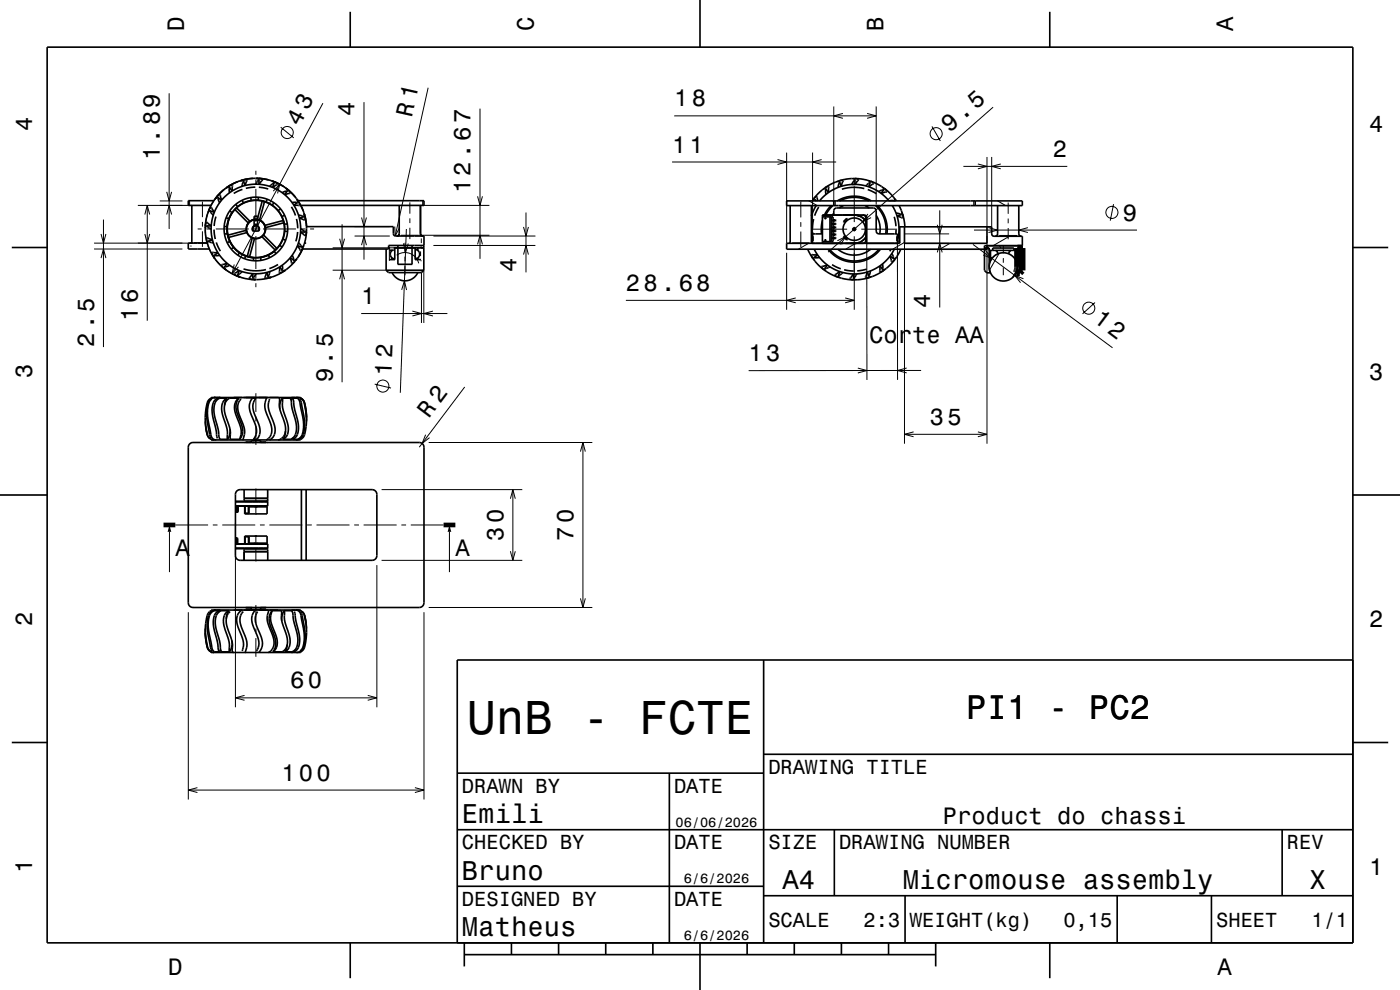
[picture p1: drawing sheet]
<svg xmlns="http://www.w3.org/2000/svg" width="297mm" height="210mm" viewBox="0 0 297 210" stroke-linecap="round" stroke-linejoin="round" font-family="sans-serif">
<g fill="none" stroke="#000" stroke-width=".21">
<path d="M35.9 19.8v28.8M90.8 18.6l-7 31.5M52.4 38a10.7 10.7 0 0 0-8.8 9.9 10.7 10.7 0 0 0 7.5 10.9M54.3 36.2v.9M54.3 38.1v1M58.9 38.9l2.1 1.3M59.6 27l2.7 2.2M68.5 21.9l-19.3 36.2M77.2 21.7v33.4M101.8 23v31.9M142.6 34.4h34.8M143 24.6h42.9"/>
<path d="M164.9 33.8l2 .6-2 .5M166.9 32.4v19.2M172.4 32.4v18.6M174.3 33.8l-1.9 .6 1.9 .5M176.9 22.6v21M178.8 24.1l-1.9 .5 1.9 .5M181.2 39.5v7.6M183.9 24.1l2 .5-2 .5M185.9 22.6v20.8M197.7 26.8l1.8 3.1M204.4 35.3h22M207.4 34.8l2 .5-2 .5"/>
<path d="M209.4 33.3v14.8M210.4 33.3v14.8M210.7 22.7l-35 30.8M212.3 34.8l-1.9 .5 1.9 .5M20 51.6h20.7M20 52.8h18.7M21.4 54.8l.5-2 .6 2M21.4 49.6l.5 2 .6-2M21.9 46.6v27M29.2 43.6h11.5M30.7 49.6l.5 2 .6-2M30.7 45.5l.5-1.9 .6 1.9"/>
<path d="M31.2 43.6v24.4M33.9 42.6h4.8M35.4 45.5l.5-1.9 .5 1.9M35.4 40.7l.5 1.9 .5-1.9M40.2 42.6v1M40.5 52.1v.2M40.6 51.5h.1M41.1 51.5h2.8M41.9 48.6h.9M42.9 42.8v3.3M42.9 47.1v1M42.9 49.1v3.3"/>
<path d="M43.8 48.6h1M45.8 48.6h7M49.7 56.1l-.5 2 1.4-1.5M53.8 48.6h1M54.3 40.1v7M54.3 48.1v1M54.3 50.1v7M54.3 58.1v1M55.8 48.6h7M58 40.5l1.3-1.4-.4 1.9M63.8 48.6h1M65.8 48.6h.8"/>
<path d="M70.6 57.3h11.3M70.6 52.6h19.3M72.1 50.6l.5 2 .5-2M72.1 59.3l.5-2 .5 2M72.6 47.6v33.5M75.2 50.1h7.5M75.2 48.1h7.5M76.7 52l.5-1.9 .5 1.9M76.7 46.1l.5 2 .5-2M82.6 52.3v3M83.7 48.1l.1 2 1-1.8M84.1 54.1a3 3 0 0 1 4.7 1.8"/>
<path d="M84.6 49.9h.1M85 49.9h3.8M85.6 51.6l.4 2 .6-1.9M85.9 51.5v1.9M85.9 54.4v1M85.9 56.4v2M86.2 48.6l-1.3 34.7M86.9 42.9v2.4M86.9 46.3v1M86.9 48.3v2.4M88.9 49.9h14.9M88.9 43.6h14.9"/>
<path d="M89.2 55.3h.1M89.2 52.3h.1M89.2 53.3v1M89.4 50.6v1M89.4 57.8v10.7M89.7 42.6v1M89.9 57.3v11.2M91.9 52.1h21.7M91.9 50.1h21.7M101.3 41.6l.5 2 .5-2M101.3 51.8l.5-1.9 .5 1.9M111.1 48.1l.5 2 .5-2"/>
<path d="M111.1 54l.5-1.9 .5 1.9M111.6 45.1v12.7M166.9 53.6v12.1M167.6 51.5h.1M168.1 51.5h3.6M169.9 42.8v3.3M169.9 47.1v1M169.9 49.1v3.3M171.5 51.6l-2.1 1.3M171.6 42.6l1.8 1M172.1 48.6h7.6M172.2 51.5h.1"/>
<path d="M172.5 50.1v1M176.6 46.8h.7M176.6 47.5h.7M176.6 48.3h.7M176.6 49h.7M176.6 49.8h.7M176.6 50.5h.7M176.7 46.6v.3M176.7 47.3v.4M176.7 48.1v.3M176.7 48.8v.4M176.7 49.6v.3"/>
<path d="M176.7 50.3v.4M177.2 42.6v1M177.6 51.1l1.8-.9-1.1 1.6M180.7 48.6h1M181.2 48.1v1M181.2 50.1v15.6M181.4 51.6h1.8M181.4 45.7h1.8M181.5 51.6l-2.1 1.3M182.7 48.6h7.6M183.7 45.9v1.2M183.7 48.1v1"/>
<path d="M183.7 50.1v1.3M183.9 51.6v29M184.1 45.4l-1.1 1.6 1.8-.8M190.2 50.1v1M190.4 51.6v29M191.8 51.6h9.6M191.8 49.6h9.6M191.9 51.4l-2.5 1.5M191.9 50.1v44M198.8 53.5l.6-1.9 .5 1.9M198.8 47.7l.6 1.9 .5-1.9M199.4 44.6v20.6"/>
<path d="M201.5 51.6l-2.1 1.3M206.4 51.9l29.6 21.9M206.6 42.6v1M206.6 48.8h34.6M209.2 53.3l1.2 1.5-1.8-.7M209.4 50.1v44M209.7 48.3l1.9 .5-1.9 .5M209.8 52.6l-1 .6M211.5 49.9h.1M211.6 53.1v.4M211.6 42.6l1.8 1M212 53.7l-2.1 3.6"/>
<path d="M212 49.9h3.8M212 52.1l.3 .5M212.1 53.7a3 3 0 0 0-2.3 2.9M212.8 52.1v1.6M212.8 54.7v1M212.8 56.7v1.7M213.9 43v2.4M213.9 46.4v1M213.9 48.4v2.4M214.1 50.1l-3.4 2M215.8 57.1l-1.1 1.8M216.3 49.9h.1"/>
<path d="M217.1 59.1l-1.8-.7 1.2 1.6M218.1 48.3l-2 .5 2 .5M236.2 43.3l-.7 3.5M54.3 60.1v.8M76.6 66.5h18.3M85.2 61.5l.6-1.9 .4 1.9M87.5 66l1.9 .5-1.9 .5M91.8 66l-1.9 .5 1.9 .5M132.8 63.7h48.4M168.8 63.2l-1.9 .5 1.9 .5M179.3 63.2l1.9 .5-1.9 .5M182 78.1l1.9 .5-1.9 .5"/>
<path d="M192.3 78.1l-1.9 .5 1.9 .5M195.4 78.6h-36.6M232.3 64.2l-2.6 2.4M52.8 93.8v.1M53.7 93.8v.1M54.3 83.4v4M54.3 88.4v1M54.3 90.4v4M55.8 93.8v.1M79.5 81.5l3.5 .8M90.3 92.2l-.8 1.9 1.6-1.3M90.9 93.9h34.8"/>
<path d="M98.6 82.1l-9.7 12.8M123.1 95.8l.6-1.9 .5 1.9M123.7 93.9v35M191.9 92.1h17.5M193.8 91.6l-1.9 .5 1.9 .5M207.4 91.6l2 .5-2 .5M35.9 112.8v8.6M37.2 111.4h6.9M45.1 111.4h1M47.1 111.4h7M49.9 108.5h.4M49.9 111v39"/>
<path d="M50.3 107.2v1.4M50.3 114.1v1.4M53.8 116.4h.1M53.9 107.3l.2 .2M54 107.5h.6M54.3 103.6v2.8M54.3 107.4v1.8M54.3 113.6v1.8M54.3 116.3v2.8M54.7 107.3l-.2 .2M55.1 111.4h1M57.1 111.4h7"/>
<path d="M65.1 111.4h1M67.1 111.4h7M75.1 111.4h1M77.1 111.4h7M79.9 119.9v30.1M80.9 118.9h29.9M80.9 103.9h29.9M85.1 111.4h1M87.1 111.4h7M95.3 112.8v8.6M108.3 116.9l.5 2 .5-2M108.3 105.8l.5-1.9 .5 1.9"/>
<path d="M108.8 103.9v15M39.9 129.9v39.7M52.8 128.9h.1M54.3 128.3v4M54.3 133.3v1M54.3 135.3v4M55.8 128.9h.1M89.9 129.9v39.7M90.9 128.9h34.8M123.1 126.9l.6 2 .5-2M49.9 148h30M51.9 147.5l-2 .5 2 .5"/>
<path d="M78 147.5l1.9 .5-1.9 .5M39.9 167.6h50M41.9 167.1l-2 .5 2 .5M88 167.1l1.9 .5-1.9 .5"/>
<circle cx="60.9" cy="28.1" r="1.28"/>
<circle cx="198.6" cy="28.4" r="1.28"/>
<circle cx="235.9" cy="45.1" r="1.28"/>
<circle cx="231" cy="65.4" r="1.28"/>
<circle cx="81.2" cy="81.9" r="1.28"/>
</g>
<path d="M215.8 52.6h1v4.8l-.5 .5h-.7l.2-1.2z" fill="none" stroke="#000" stroke-width="1.4" stroke-linecap="butt"/>
<g fill="none" stroke="#000" stroke-width=".35">
<path d="M10 10h277v190h-277zM74.3 2.5v7.5M148.5 0v10M222.7 2.5v7.5M48.1 39.8l-.1 .1M48.3 39.7l-.2 .1M48.5 39.5l.6-.2h.2v1.2M48.5 39.5l-.3 .3M48.6 39.7l.1 1.2M48.6 39.7a3.8 3.8 0 0 0-2.2 1.6l-.4 .5M48.6 39.7l.6 .8M50.4 38.6l-2.3 1.2"/>
<path d="M50.4 38.5v.1M51.1 38.3l-.1 .1M51.3 38.2l-.2 .1M51.6 38.2l-.4 .1M51.6 38.2h.8l-.3 1.1M51.7 38.4l-.4 1.1M51.7 38.4a3.8 3.8 0 0 0-2.7 .8l-.5 .3M51.7 38.4l.3 1M53.7 37.8l-2.6 .5M53.7 37.8h.1M54.2 39.7l-2.1 .3M54.3 37.8l.6 .3"/>
<path d="M54.4 37.8l-2.8 .4M54.4 37.8h.3M54.4 37.8l2.6 .4M54.9 37.8l-.4 .1M54.9 37.8l.5 .1 .3 .3-.7 .9M54.9 37.8l1.9 .3a1.51 1.51 0 0 1 1.3 .7M54.9 39.7l2 .4M54.9 38.1l-.6 1M54.9 38.1v1M57 38.2h.1M57.6 38.4h.1M57.7 38.4l.3 .1"/>
<path d="M57.7 38.4l2.4 1.1M57.8 38.5l.4 .1M58.1 38.8l-.9 .7M58.1 38.8l-.3 1M58.2 38.6l.5 .2 .1 .3-.9 .7M58.2 38.6l1.7 .8a1.49 1.49 0 0 1 1.1 1.1M60.1 39.5h.1M60.6 39.9h.1M60.7 39.9l.2 .2M60.7 39.9l1.9 1.9M175 39.8l.5-.2h.3v1.2M175 39.8l-.3 .3"/>
<path d="M178 38.4l-.3 .1M178 38.4l.6-.1 .2 .1-.3 1.1M178.1 38.6l-.3 1.2M178.1 38.6a2.95 2.95 0 0 0-2.4 .8l-.7 .4M178.1 38.6l.3 .9M181.3 37.9l.7 .1 .1 .2-.6 .9h-.8l.7-1M181.3 37.9h-.3M181.3 37.9a5.9 5.9 0 0 1 3.3 .7v.1M181.4 38.1a4 4 0 0 0-3 .1l-.4 .2M181.4 38.1v1M184.3 38.3l.4 .1M184.6 38.7l-.9 .7"/>
<path d="M184.6 38.7l-.3 .9M184.7 38.4l.6 .5-.9 .8M184.7 38.4a5.9 5.9 0 0 1 2.8 1.7v.1M187.3 39.8l.3 .2M187.6 40l.4 .4 .1 .3-1.1 .4M187.6 40a5.9 5.9 0 0 1 2.2 2.5v.1M2.5 52.5h7.5M40.7 43.6v7.7l-.3 .3M43.6 47.9v.4M43.8 47.9l1 .7M43.8 47.9a3.9 3.9 0 0 0-.1 2.8l.2 .6M43.8 47.9h1"/>
<path d="M43.9 51.3l.1 .3M44 51.6h-4.1v1.2h4.5M44.1 51.2l1.2 .3M44.1 51.2a3.8 3.8 0 0 0 .8 2.6l.3 .6M44.3 44.7l.2-.5 .3-.2 .7 .9M44.3 44.7l-.1 .3M44.5 44.7l.7 .9M44.5 44.7a3.8 3.8 0 0 0-.9 2.6v.6M44.5 44.7l1 .3M44.8 48.6h.1M44.8 47.8l-.9-.6-.2 .1-.1 .6M45 50.8l-1-.3-.1 .8"/>
<path d="M45.1 50.9l-1 .3M45.2 54.4l.3 .3M45.3 54.4l.2 .4M45.4 42.6h-5.5v1h4.9M45.4 54.6l.1 .2M45.4 48.7l.3 2M45.4 54.2a3.8 3.8 0 0 0 1.6 2.3l.5 .4M45.5 54.8l.1 .1M45.7 42.2l-.1 .1M45.8 45.9l-.4 2M45.8 42l-.1 .2M45.9 51.4l.9 1.9"/>
<path d="M46 41.8l.4-.4 .3-.1 .4 1.1M46 41.8l-.2 .3M46.2 53.5l-1.2 .1v.2l.2 .6M46.2 41.9l.4 1.1M46.2 41.9a3.8 3.8 0 0 0-1.7 2.2l-.2 .6M46.2 41.9l.8 .6M46.2 53.6l-.8 .6M46.6 54.2h-1.2M47.5 56.9l.3 .2M47.5 40.2l-1.8 2M47.5 56.9l.4 .3M47.6 48l.6 .1"/>
<path d="M47.6 56.7a3.8 3.8 0 0 0 2.2 1.6l.6 .3M47.7 57l.2 .2M47.9 57.2l.1 .1M48 46.2l.5 .2M48.1 55.8l-1.1 .4 .1 .3 .4 .4M48.2 48.1v1.5M48.2 55.9l-.6 .8M48.2 49.6l.6 1.6M48.2 49.6h-.6M48.4 49.9l3.8-1 .2 .4-3.9 1.1zM48.5 46.4l-.3 1.7M48.7 56.3l-1.1 .4"/>
<path d="M48.7 44.7l.5 .4M48.8 51.2l.8 1.3M48.8 51.2l-.6 .3M49.2 45.1l-.7 1.3M49.2 45.1a6.1 6.1 0 0 0 4.6 9.6M49.6 52.5l1.2 1.1M49.6 52.5l-.6 .3M50 43.3l.4 .6M50.2 44.1l2.8 2.8-.3 .4-2.9-2.8zM50.4 58.6l.3 .1M50.4 43.9l-1.2 1.2M50.4 58.6l.4 .2"/>
<path d="M50.4 58.3a3.8 3.8 0 0 0 2.6 .9l.7 .1M50.6 58.7l.2 .1M50.7 57.3l-1 .7 .2 .3 .5 .3M50.7 57.4l-.3 .9M50.8 53.6l1.3 .7M50.8 53.6l-.3 .5M50.8 58.8h.2M51.4 57.6l-1 .7M51.4 42.5l.2 .5M51.4 40.2l-1.8 .8M51.6 43l-1.2 .9M51.7 57a8.9 8.9 0 0 0 4.7 .2"/>
<path d="M52.1 54.3l1.7 .4M52.1 54.3l-.2 .6M52.4 48a2 2 0 0 1 2.4-1.4 2 2 0 0 1 1.4 2.5M53.2 41.9l.1 .6M53.3 42.5l-1.7 .5M53.5 50.5l.5 .1-1.1 3.9-.4-.1zM53.5 58l-.4 .7a.22 .22 0 0 0-.2 .3 .22 .22 0 0 0 .2 .2l.6 .1M53.6 58v1.1M53.7 59.3h.5M53.8 54.7v.6M53.8 49a.65 .65 0 0 1 0-.9 .65 .65 0 0 1 .9 0 .65 .65 0 0 1 .1 .9M53.9 59.3h.3"/>
<path d="M54 59.3h-.3M54.1 46.6h.4M54.1 46.6h.1M54.3 59.3h-.1M54.3 58.1l-.7 1M54.5 46.6h-.4M54.6 46.6h-.5M54.6 47.6h-.7M54.6 47.9a.75 .75 0 0 0-.9 .2 .75 .75 0 0 0 0 .9M54.6 47.9v-1.3a2 2 0 0 1 1.4 3.1 2 2 0 0 1-3.4 0 2 2 0 0 1 1.3-3.1v1.3l-.4 .6 .2 .5M54.6 47.9l.3 .2a.74 .74 0 0 1 0 .9h-1.2M54.6 46.3v-.4h-.7v.6"/>
<path d="M54.6 46.5h.1M54.8 42.5l1.6 .3M54.8 42.5h-1.5M54.8 41.8v.7M55.3 54.6l-1.5 .1M55.3 54.6l.1 .6M55.6 50.2l.3-.3 2.8 2.8-.3 .3zM55.6 42.7l.5 .1-1 3.8-.5-.1zM56.2 47.8l3.9-1 .1 .5-3.9 1zM56.4 42.8l1.4 .7M56.5 57.8l-.3 1.1 .8 .1M56.6 57.8l.3 .9"/>
<path d="M56.7 42.3l-.3 .5M56.9 54.1l-1.6 .5M56.9 54.1l.3 .6M57 59l-1.8 .3a1.67 1.67 0 0 1-1.6-.2M57.2 57.6l-.3 1.1M57.4 58.8l-.4 .2M57.5 58.8l-.3 .1M57.5 58.8l-.5 .2M57.6 58.8h-.1M57.8 43.5l1.2 1.2M58.1 43l-.3 .5M58.2 53.3l-1.3 .8"/>
<path d="M58.2 53.3l-1.5 .9-1.4 .4M58.2 53.3l.3 .5M59 56.1l-1.9 .9M59 44.7l.8 1.2M59.3 56.7v1.1l.2 .1 .6-.3M59.3 52l-1.1 1.3M59.3 52l.5 .4M59.3 56.6l.6 .8M59.5 44.3l-.5 .4M59.8 45.9l.5 1.7M59.9 56.3v1.1M60 50.7l-.7 1.3"/>
<path d="M60 50.7l.6 .3M60.1 57.6l-1.7 .9a1.5 1.5 0 0 1-1.5 .2M60.3 47.6l.1 1.5M60.4 45.7l-.6 .2M60.4 57.4l-.3 .2M60.4 49.1l-.4 1.6M60.4 49.1h.6M60.5 57.3l-.2 .2M60.5 57.3l-.4 .3M60.6 57.3h-.1M60.8 40l.3 .3M60.9 47.5l-.6 .1"/>
<path d="M61 40.5l-1.1 .4M61 40.5l-.6 .8M61.1 40.3l.4 .4v.3l-1 .3M61.1 40.3l1.3 1.3a1.49 1.49 0 0 1 .7 1.3M61.5 54.7l.4 1.1 .3-.1 .4-.3M61.6 54.7l.8 .6M61.8 43.9l.9 1.8M62 54.1l.4 1.2M62.6 55.4l-1.3 1.3a1.49 1.49 0 0 1-1.4 .7M62.8 55.1l-.2 .3M62.9 46.4l.3 2M63 54.9l-.3 .3"/>
<path d="M63 42.3l.1 .1M63.1 42.4l.1 .2h26.7v1h-26.1l.5 1.1M63.1 42.4l.1 .2M63.1 52.2l.7 .9 .2-.2 .3-.4M63.1 52.1l1 .3M63.1 42.5l.2 .3M63.1 49.2l-.3 2M63.1 42.9l-1.1 .1M63.1 42.9l-.8 .6M63.3 45.6l1.2 .3M63.3 51.5l.8 .9M63.3 42.8l.9 1.6a1.5 1.5 0 0 1 .3 1.5"/>
<path d="M63.3 42.8l.3 .5-.1 .3h-1.1M63.8 49.2h1M63.8 48.6h.1M63.8 48.6l1 .6M64.3 52.5l-.8 1.7a1.51 1.51 0 0 1-1.1 1.1M64.4 52.1l-.1 .4M64.5 45.9l-1 .4M64.5 45.3v.1M64.5 45.4l.1 .2M64.5 45.4l.5 2.6M64.6 45.5l.1 .4M64.6 51.6h.3"/>
<path d="M64.7 45.9l.3 1.8a1.5 1.5 0 0 1-.2 1.5M64.7 45.9l-.1 .8-1.1-.3M65 48.8v.4M65 49.2l-.1 .6-.2 .2-.9-.7M65 49.2l-.3 1.9a1.51 1.51 0 0 1-.6 1.3M65 48.1h18.4v1.5l.1 .2 .4 .3h6v2h-7.5v.7h-18.2l-.9 1.6M81.9 57.3l.5 .5h7l.5-.5M81.9 57.3h8M81.9 52.8v4.5M82.4 52.6h.4M82.5 55.1h1.3M82.6 53.1h1.1"/>
<path d="M83.2 57.8a3 3 0 0 0 2.7 1.8 3 3 0 0 0 2.7-1.8M83.2 53.1h.1a1 1 0 0 0-.5 1.1 1 1 0 0 0 .9 .7M83.2 53.1h.1M83.2 54.7v.4M83.4 54.9l-.1 .2M83.5 52.6h6.4M83.7 52.6v2.5M84.4 56.1h3.1M84.4 52.1v4M84.7 43.6v6l-.3 .4-.2 .1M87.4 52.1v4M88 55.1h1.3"/>
<path d="M88.1 52.9a1 1 0 0 1 .9 1 1 1 0 0 1-.9 1M88.1 52.6v2.5M88.4 54.9l.1 .2M88.6 52.6v.5M88.6 54.7v.4M89.2 43.6v6l.2 .4 .3 .1M89.9 52.1v5.2M166.9 42.6h50v1h-50zM167.6 43.6v7.8l-.2 .2M171.3 52.9l1.2 1.9M172.1 43.6l.1 8h.2v-2h2.1M172.1 45.3l.2 .2"/>
<path d="M172.1 45.5h.1M172.1 51.4l.1 .1M172.1 51.4h.1M172.4 49.2v.4M172.5 54.8l.2 .3M172.6 42.2l.6-.5 .3 .9M172.6 42.2l-.2 .3M172.6 46.5l-.3 2M172.6 54.7a2.97 2.97 0 0 0 1.5 2l.7 .5M172.7 52.9a9.5 9.5 0 0 0 8.5 5.2 9.5 9.5 0 0 0 8.5-5.2M172.8 42.3l.1 .3M172.8 42.3l-.5 .3"/>
<path d="M172.8 42.3l.4 .3M173.1 43.6l-1 2.3M173.4 54h-1.2v.4l.3 .4M173.5 54.1l-.9 .6M173.7 43.9l-.9 1.9M173.8 54.6l-1.2 .1M173.9 42.6a9.5 9.5 0 0 1 14.7 0M174.5 51.6v-6h8.9l.3 .1 .2 .4v5.5M174.5 46.8l-.3 1.4 .1 1.4M174.5 46h2.2v5.3h-2.2M174.8 57.2l.3 .2M174.9 46.2h.4v.2h-.4z"/>
<path d="M174.9 50.9h.4v.1h-.4zM174.9 57a2.97 2.97 0 0 0 2.1 1.5l.8 .3M175.2 40v1.2M175.2 40a2.97 2.97 0 0 0-2.1 1.5l-.5 .7M175.2 40l.6 .8M175.4 56.2l-1.1 .4 .1 .3 .4 .3M175.5 56.2l-.6 .8M175.7 52.9a7 7 0 0 0 11.1 0M176 52.9a6.7 6.7 0 0 0 10.5 0M176.1 56.6l-1.2 .4M176.1 46v5.3M176.3 43.6l-.8 1-.6 1"/>
<path d="M176.3 46v5.3M176.5 56.1l1.9 .9M176.6 46.8l.1-.2 .6 .2-.1 .1zM176.7 43.6l-.9 .9-.6 1.1M176.9 45.6v-.9a.6 .6 0 0 1 .6-.6h7.8a.6 .6 0 0 1 .6 .6v4.3a.61 .61 0 0 0 .6 .6h3.9v2M176.9 45.2l-.3 .4M176.9 42.6v1M177.2 50.4l-.6 .1 .1 .1 .6-.1M177.2 49.6l-.6 .2 .1 .1 .6-.1M177.2 48.9l-.6 .1 .6 .1 .1-.1M177.2 47.4l-.6 .1 .6 .1 .1-.1M177.2 46.6h.1"/>
<path d="M177.2 47.4h.1M177.2 50.4h.1M177.2 49.6h.1M177.2 48.9h.1M177.2 48.1l-.6 .2 .6 .1 .1-.2M177.2 48.1h.1M177.3 47.4h.1M177.3 50.4v.1M177.3 49.6v.1M177.3 48.1v.1M177.3 48.9h.1M177.3 47.4v.1"/>
<path d="M177.3 48.2h.1M177.3 48.9v.1M177.3 50.5h.1M177.3 49.7v.1M177.6 42.6a7 7 0 0 1 7.2 0M177.7 52.9a5.5 5.5 0 0 0 7 0M177.8 58.8l.3 .1M177.8 58.6a2.96 2.96 0 0 0 2.4 .7l.9 .1M178.1 57.6l-1 .7 .7 .5M178.1 42.6a6.7 6.7 0 0 1 6.2 0M178.1 57.6l-.3 1M178.8 57.8l-1 .8"/>
<path d="M178.9 51.6h.1M178.9 47l.7-.7 .1 .1-.5 .7zM178.9 43.6l-.8 .5M179 50.1l.7 .5-.1 .3-.7-.7zM179.1 57.2l2 .3M179.3 51.6h.1M179.4 45.6h.1M180.4 45.6a3.6 3.6 0 0 1 2.4 .5M180.6 45.6l1.1 .1M180.6 51.6h1.1h-1M180.7 45.6l1 .1M181 58.1l-.7 1 .3 .2 .5 .1"/>
<path d="M181 48.5l.4-.1v.4l-.4-.1zM181.1 58.1v1M181.1 48.4l.4 .1-.1 .3h-.3zM181.2 45.6h.3M181.5 59.3l-.4 .1M181.5 51.6h-.3M181.7 45.7l.6 .1M181.7 45.7l1.1 .4M181.7 58.1l-.6 1M182.4 45.9l-.2-.1 .3 .1M182.4 51.4l-.2 .1M182.8 46.1l.8 .7"/>
<path d="M183 45.6h.1a.7 .7 0 0 1 .6 .7v4.7a.7 .7 0 0 1-.7 .6M183.4 40a8.8 8.8 0 0 0-4.8 .1M183.5 43.6l.9 .5M183.6 46.8l.1 .3M183.6 50.4l-.8 .8M183.6 50.4a3.3 3.3 0 0 1-3.2 1.2h-1.7M183.6 46.8l.1 .2M183.7 50.1l-.1 .3M183.7 50.3l-.1 .1M183.8 57.1l-2 .4M183.9 57.7l-.3 1.1 .2 .2 .6-.1M184 57.7l.3 .9"/>
<path d="M184.1 40.2l1.8 .9M184.4 58.9a5.9 5.9 0 0 1-3.3 .3v-.1M184.6 57.5l-.3 1.1M184.8 58.7l-.4 .2M185.8 43.6a6.7 6.7 0 0 1 2.1 6M185.9 45.7a5.5 5.5 0 0 1 .7 3.9M186.1 43.6a7 7 0 0 1 2 6M186.6 56.4v1.2h.4l.4-.2M186.7 56.4l.6 .8M187.2 56l.1 1.2M187.4 57.4a5.9 5.9 0 0 1-3 1.3l-.1-.1M187.5 40.2l-1.1 .4"/>
<path d="M187.5 40.2l-.6 .8M187.7 57.1l-.3 .3M188.8 54.4l.4 1.1 .3-.1 .3-.4M188.8 54.3l.8 .6M189 52.9l-.2 .4M189.2 53.8l.4 1.1M189.3 43.6a9.5 9.5 0 0 1 1.1 7.5M189.7 46l.4 2M189.7 42.1l.4 .5M189.8 42.6h-1.2M189.8 42.6h-.1M189.8 55a5.9 5.9 0 0 1-2.5 2.2"/>
<path d="M190 54.7l-.2 .3M190.1 45.2l1.1 .3M190.1 48.7l-.1 .9M190.4 51.1l.5 .5M190.7 48.1l.2 .1M190.7 48.8h.2M190.7 48.9h.2M190.7 43.6l.4 .9a.87 .87 0 0 1 .1 1M191.1 52.9l-.7 1.3a.85 .85 0 0 1-.8 .7M191.2 45.5l-.9 .3M191.3 45.1l.2 .3M191.5 45.4l.1 .6-.2 .2-1.1-.3"/>
<path d="M191.5 45.4l.5 2.7M191.9 48.1v3.5h17.5v-3.5M206.9 42.6v1M208.8 52.6h1v4M209.4 52.1v.8h-42.5v-1.3h24v-3.5h19.5v1.5l.2 .4 .2 .1h6.1l-.1 7.3-.5 .5h-.7l.2-1.3M209.8 56.6a3 3 0 0 1 3-3 3 3 0 0 1 3 3M209.8 56.6a3 3 0 0 0 3 3 3 3 0 0 0 3-3M209.8 53.1h6M210.1 53.1v2h.1M210.1 54.8l.3 .1M210.2 53.1l-.1 .1M210.6 53.1v-.5h4.5v.5"/>
<path d="M211.2 53.1l.5 .7M211.6 43.6v6.1l-.1 .2-.4 .2M214.2 53.1v.3M214.4 53.1l-.4 .7M215.5 53.1l.1 .1M215.6 54.8l-.3 .1M215.6 53.1v2h-.2M216.1 43.6v6l.3 .4 .2 .1M216.8 52.6h-1v4M216.9 52.1h-8.1v5.3l.5 .5h.8l-.3-1.3M287 52.5h7.5M40.3 94.1l.6-.2h48.1l.5 .1 .3 .4 .1 .5v33l-.1 .5-.4 .3-.5 .2h-48l-.5-.2-.3-.4-.2-.4v-33z"/>
<path d="M43.6 89.4l.4 2.8M44 92.2l.5 .8M44 92.2a1.45 1.45 0 0 0 1.4 1.1M44.8 84.5a3.1 3.1 0 0 0-1.2 2.7v.7a13.4 13.4 0 0 0 .4 4.3M44.8 84.5v-.2h19v.2M44.8 84.5h.1M44.9 84.7a3.2 3.2 0 0 0-.9 2.8l.7 4.5a1.24 1.24 0 0 0 1.2 1.3M45.7 84.3a1.64 1.64 0 0 0-1.6 1.2 14.5 14.5 0 0 0 .6 7.4l.1 .1M46.8 84.3a2.09 2.09 0 0 0-1.8 2.6l.1 1.3 1 4.8M48.1 84.5l-.5 1.5M48.1 84.5a2.86 2.86 0 0 0-.9 3.5l.1 .3a10.1 10.1 0 0 1 1 4.9M48.1 84.5h-1.5a2.62 2.62 0 0 0-1.2 3l.1 .6a16.4 16.4 0 0 1 1 4.7l.2 .4h1.6"/>
<path d="M48.8 91a3.3 3.3 0 0 1-.5 2.2M50.7 84.5a3.5 3.5 0 0 0-.2 3.8 5.1 5.1 0 0 1 .8 4.2l-.4 .7M50.7 84.5h-2a2.77 2.77 0 0 0-.9 3.4 9.9 9.9 0 0 1 1.1 4.3v1h2M50.7 84.5a2.91 2.91 0 0 0-.6 3.7 6.6 6.6 0 0 1 1 4l-.2 1M51.1 84.7a3.2 3.2 0 0 0-.2 3.8 5.5 5.5 0 0 1 .9 4.1l-.1 .7M52.1 93.8h.1M52.1 93.8h1.2M52.1 93.8v.1M53.2 93.9h.1M53.4 93.9h.6M53.5 93.3v.2M53.5 84.5h.8a3.3 3.3 0 0 0-.1 3.8 5.3 5.3 0 0 1 .8 4.2l-.5 .7h-.7a3.6 3.6 0 0 0 0-4.1 4.5 4.5 0 0 1-.6-4.1z"/>
<path d="M55 93.3v.2M55.1 93.8h1.4M55.1 93.8h.1M55.1 93.8v.1M55.3 93.8l-.1-.3h-1.8l-.2 .4M56.4 84.3l.1 .1a4.5 4.5 0 0 0 .4 4.1 4.1 4.1 0 0 1 .5 3.9l-.4 .6-.6 .3M56.5 93.8h.1M56.5 93.8l-.1 .1M57.2 84.7a4.3 4.3 0 0 0 .4 3.8 4 4 0 0 1 .3 4.2l-.8 .6M59 84.3l.3 .4a7.5 7.5 0 0 0 1 4.7 2.95 2.95 0 0 1-.6 3.6l-.7 .3M59.9 84.5a3.2 3.2 0 0 0-.5 2.3M59.9 84.5l.1 .3a7 7 0 0 0 .7 4.1 3.7 3.7 0 0 1-.1 3.9l-.5 .4"/>
<path d="M59.9 84.5h1.6l.3 .4a13.9 13.9 0 0 0 1 4.6 2.98 2.98 0 0 1-1.1 3.7h-1.6M60.6 91.5l-.2 .9-.3 .8M62 84.5l-.2 .5M62 84.5h1.1l.3 .3 .2 .7a17.8 17.8 0 0 1 .7 6 1.93 1.93 0 0 1-1.1 1.7h-1.1M62 84.5l.2 .4 .3 1.9a10 10 0 0 1 .7 4.9l-.3 .9-.8 .6M62.3 92.8l-.2 .4M63.1 84.3a1.42 1.42 0 0 1 1.4 1.2 12.9 12.9 0 0 1 .1 6.7l-.2 .5-.6 .6h-19v-.1M63.6 84.7l.3 .8a14.5 14.5 0 0 1 .5 6.3 1.72 1.72 0 0 1-1.6 1.5M63.8 84.5h.1M63.8 84.5l.5 .3 .3 .7M64.6 85.5l.4 3M65 88.5v.9"/>
<path d="M0 105h10M49.9 106.4h6.9v1h-6.9M49.9 115.4h6.9v1h-6.9M49.9 116.3h6.9M49.9 115.4h6.9M49.9 114.1l.5 .1v1.2M49.9 114.3h.3M49.9 106.4h6.9M49.9 107.3h6.9M49.9 108.4h.3M50.1 114.3v1.1M50.2 114.3v1.1"/>
<path d="M50.2 107.4v1M50.2 108.4l.1 .1M50.3 104.1l.6-.2h28.4l.5 .5 .1 .5v13.3l-.3 .4-.7 .3-28.3-.1-.5-.5-.2-.4v-13zM50.3 114.2l-.1 .1M50.4 107.4v1.1l-.5 .1M51.8 118.9v-2.3l.1-.2h4.8l.1 .2v2.3M51.8 117h5M51.8 103.9v2.3l.1 .1-.1-.1M51.8 105.7h5M51.8 117v1.9M52 107.4v1.5h.8v-1.5M52 107.5l-.1 1.5h4.8v-1.5h-3.9"/>
<path d="M52 115.2l-.1-1.5h4.8v1.5h-3.9M52 115.4v-1.5h.8v1.5M52.7 107.4v1.5M52.7 113.9v1.5M53.8 116.4h.1M53.8 106.3v.1M53.9 107.4l.1 .1M54 107.5h.1M54 115.2l-.1 .2 .2-.2M54.5 115.2l.2 .2M54.7 107.4l-.2 .1M54.8 106.3v.1"/>
<path d="M54.8 116.4h.1M56.8 103.9v2.3l-.2 .1M63.9 103.9v15M64.9 103.9v15M287 105h10M43.5 134.2l.5 3.1M43.6 133.3l-.1 .9M44 137.3l.3 .6 .5 .4M44.8 138.3h.1M44.8 138.3v.1h19v-.1M45.8 129.4a1.83 1.83 0 0 0-1.7 1.8 18.8 18.8 0 0 0 .8 6.7l.1 .2M46.5 129.5l-.2 .5"/>
<path d="M46.5 129.5h-1.1a2.27 2.27 0 0 0-1.2 2.4 22.8 22.8 0 0 0 .8 5.6l.5 .8h1.1M46.5 129.5a2.49 2.49 0 0 0-1.2 2.9l.8 3.5 .2 2 .3 .4M46.8 137.8l-.2 .5M48.5 129.5l-.4 .8-.1 1M48.5 129.5h-1.6a2.57 2.57 0 0 0-1.2 3l.1 .7a17.4 17.4 0 0 1 1.1 4.8l.2 .3h1.6M48.5 129.5a2.57 2.57 0 0 0-1 3.2l.2 .6a8.8 8.8 0 0 1 1 4.9v.1M48.8 129.7a2.95 2.95 0 0 0-.5 3.6 8.8 8.8 0 0 1 1 5l.3 .1M49.2 135.9a3.2 3.2 0 0 1-.5 2.4M51.4 129.4a2.49 2.49 0 0 0-.9 3.5 8.8 8.8 0 0 1 1.2 4.1l-.3 1.1M51.6 129.7a3.1 3.1 0 0 0-.2 3.9 5.5 5.5 0 0 1 .9 3.9l-.2 .9M52.1 128.9h1.4M52.2 128.9h-.1"/>
<path d="M53.3 128.9h.1M53.3 128.9l.1 .4h1.8l.1-.4M53.4 128.9h.1M53.5 129.3v.1M54.2 129.4a3.2 3.2 0 0 0-.3 3.8 6.1 6.1 0 0 1 1 3.8l-.5 1.1M54.7 129.7a3.1 3.1 0 0 0-.1 3.4 7.7 7.7 0 0 1 1.1 3.7l-.2 .7-.6 .9M55 129.3v.1M55.4 128.9h-.1M56.4 128.9h.1M56.4 128.9h-1.1M56.9 129.4l.1 .1a4.5 4.5 0 0 0 .4 4.1 4.2 4.2 0 0 1 .5 3.9l-.5 .6-.5 .3M57.7 129.5a3.3 3.3 0 0 0-.2 3.5 6.1 6.1 0 0 1 .8 4.6l-.4 .7"/>
<path d="M57.7 129.5v.1a4.5 4.5 0 0 0 .4 4.1 4.5 4.5 0 0 1 .5 3.8l-.7 .8M57.7 129.5h2v.2a7.3 7.3 0 0 0 .9 4.4 3.5 3.5 0 0 1-.3 3.9l-.4 .3h-2M60.3 129.5l-.5 1v1.2M60.3 129.5l.1 .6a8.1 8.1 0 0 0 .9 4.3 3.1 3.1 0 0 1-.8 3.9M60.3 129.5h1.5l.3 .5a15.5 15.5 0 0 0 1 4.6 3.1 3.1 0 0 1-1.1 3.7h-1.5M60.9 136.8l-.4 1.5M62.4 129.7l.4 2.2a10.6 10.6 0 0 1 .7 4.7 1.89 1.89 0 0 1-1.7 1.8M62.7 129.4a1.22 1.22 0 0 1 1.2 1.4 13.9 13.9 0 0 1 .5 6.1l-.2 .6-.5 .6M63.2 129.4a1.46 1.46 0 0 1 1.4 1.1M63.7 129.7l.3 .6a14.1 14.1 0 0 1 .4 7 1.65 1.65 0 0 1-1.5 1.1M63.8 129.5v-.1h-19a4.8 4.8 0 0 0-1.2 3.9 11.9 11.9 0 0 0 .8 4.6l.4 .4 .6 .1M63.8 138.3h.1"/>
<path d="M64.1 129.7l.5 .8M64.6 130.5a12.9 12.9 0 0 1 .4 4.8l-.2 1.2a2.11 2.11 0 0 1-1 1.8M64.6 130.5l.3 1.8M64.9 132.3l.1 1M162 140v60M287 140h-190v60M2.5 157.5h7.5M287 157.5h7.5M97 176h190M97 164h65M142 164v36M162 160h125"/>
<path d="M177 176v14M272 176v14M97 188h65M162 190h125M192 190v10M237 190v10M257 190v10M74.3 200v7.5M98.5 202.5h100M98.5 200v5M108.5 200v2.5M118.5 200v2.5"/>
<path d="M128.5 200v2.5M138.5 200v2.5M148.5 200v10M158.5 200v2.5M168.5 200v2.5M178.5 200v2.5M188.5 200v2.5M198.5 200v5M222.7 200v7.5"/>
<circle cx="54.3" cy="48.6" r="6.7"/>
<circle cx="54.3" cy="48.6" r="2.06"/>
<circle cx="54.3" cy="48.6" r="9.5"/>
<circle cx="54.3" cy="48.6" r="6.1"/>
<circle cx="181.2" cy="48.6" r="2.38"/>
</g>
<path d="M34.7 111.4h2.5M94.1 111.4h2.5" fill="none" stroke="#000" stroke-width="1" stroke-linecap="butt"/>
<g fill="#000">
<path d="M35.9 111.4l.4 1.4h-.7z" fill-rule="evenodd"/>
<path d="M95.3 111.4l.4 1.4h-.7z" fill-rule="evenodd"/>
</g>
<text font-size="10.1" x="99.1" y="155.7">UnB - FCTE</text>
<text font-size="7.2" x="205" y="152.6">PI1 - PC2</text>
<g font-size="5.8">
<text x="98" y="174.6">Emili</text>
<text x="98" y="186.6">Bruno</text>
<text x="166" y="188.6">A4</text>
<text x="191.5" y="188.6">Micromouse assembly</text>
<text x="277.8" y="188.6">X</text>
<text x="98" y="198.6">Matheus</text>
</g>
<text font-size="5.1" x="87.3" y="25.1" transform="rotate(-77 87.3 25.1)">R 1</text>
<g font-size="5">
<text x="39" y="6.5" transform="rotate(-90 39 6.5)">D</text>
<text x="113.2" y="6.5" transform="rotate(-90 113.2 6.5)">C</text>
<text x="187.4" y="6.5" transform="rotate(-90 187.4 6.5)">B</text>
<text x="261.6" y="6.5" transform="rotate(-90 261.6 6.5)">A</text>
<text x="143" y="22.6">18</text>
<text x="6.8" y="27.8" transform="rotate(-90 6.8 27.8)">4</text>
<text x="63.6" y="26.9" transform="rotate(-62 63.6 26.9)">43</text>
<text x="75.2" y="24.7" transform="rotate(-90 75.2 24.7)">4</text>
<text x="201.5" y="28.2" transform="rotate(-41 201.5 28.2)">9.5</text>
<text x="290.5" y="28.1">4</text>
<text x="33.9" y="34" transform="rotate(-90 33.9 34)">1.89</text>
<text x="142.6" y="32.4">11</text>
<text x="223.4" y="33.3">2</text>
<text x="99.8" y="41" transform="rotate(-90 99.8 41)">12.67</text>
<text x="238.2" y="46.8">9</text>
<text x="109.6" y="57.8" transform="rotate(-90 109.6 57.8)">4</text>
<text x="76.6" y="64.5">1</text>
<text x="132.8" y="61.7">28.68</text>
<text x="197.4" y="65.2" transform="rotate(-90 197.4 65.2)">4</text>
<text x="29.2" y="68" transform="rotate(-90 29.2 68)">16</text>
<text x="231.8" y="68.1" transform="rotate(37 231.8 68.1)">12</text>
<text x="20" y="73.6" transform="rotate(-90 20 73.6)">2.5</text>
<text x="158.8" y="76.6">13</text>
<text x="184.4" y="72.7">Corte AA</text>
<text x="6.8" y="80.3" transform="rotate(-90 6.8 80.3)">3</text>
<text x="70.6" y="81.1" transform="rotate(-90 70.6 81.1)">9.5</text>
<text x="83.1" y="79.7" transform="rotate(-88 83.1 79.7)">12</text>
<text x="290.5" y="80.6">3</text>
<text x="91" y="88.9" transform="rotate(-53 91 88.9)">R 2</text>
<text x="197.2" y="90.1">35</text>
<text x="37.3" y="118">A</text>
<text x="96.7" y="118">A</text>
<text x="106.8" y="114.7" transform="rotate(-90 106.8 114.7)">30</text>
<text x="121.7" y="114.7" transform="rotate(-90 121.7 114.7)">70</text>
<text x="6.8" y="132.8" transform="rotate(-90 6.8 132.8)">2</text>
<text x="290.5" y="133.1">2</text>
<text x="61.6" y="146">60</text>
<text x="59.7" y="165.6">100</text>
<text x="200" y="174.9">Product do chassi</text>
<text x="6.8" y="185.3" transform="rotate(-90 6.8 185.3)">1</text>
<text x="290.5" y="185.6">1</text>
<text x="35.7" y="206.8">D</text>
<text x="258.3" y="206.8">A</text>
</g>
<g font-size="4.3">
<text x="163" y="164.2">DRAWING TITLE</text>
<text x="98" y="168.2">DRAWN BY</text>
<text x="143" y="168.2">DATE</text>
<text x="98" y="180.2">CHECKED BY</text>
<text x="143" y="180.2">DATE</text>
<text x="163" y="180.2">SIZE</text>
<text x="178" y="180.2">DRAWING NUMBER</text>
<text x="273" y="180.2">REV</text>
<text x="98" y="192.2">DESIGNED BY</text>
<text x="143" y="192.2">DATE</text>
<text x="163" y="196.6">SCALE</text>
<text x="183.2" y="196.6">2:3</text>
<text x="193" y="196.6">WEIGHT(kg)</text>
<text x="225.6" y="196.6">0,15</text>
<text x="258" y="196.6">SHEET</text>
<text x="278.2" y="196.6">1/1</text>
</g>
<g font-size="2.9">
<text x="143.3" y="175.3">06/06/2026</text>
<text x="145.1" y="187.3">6/6/2026</text>
<text x="145.1" y="199.3">6/6/2026</text>
</g>
</svg>
